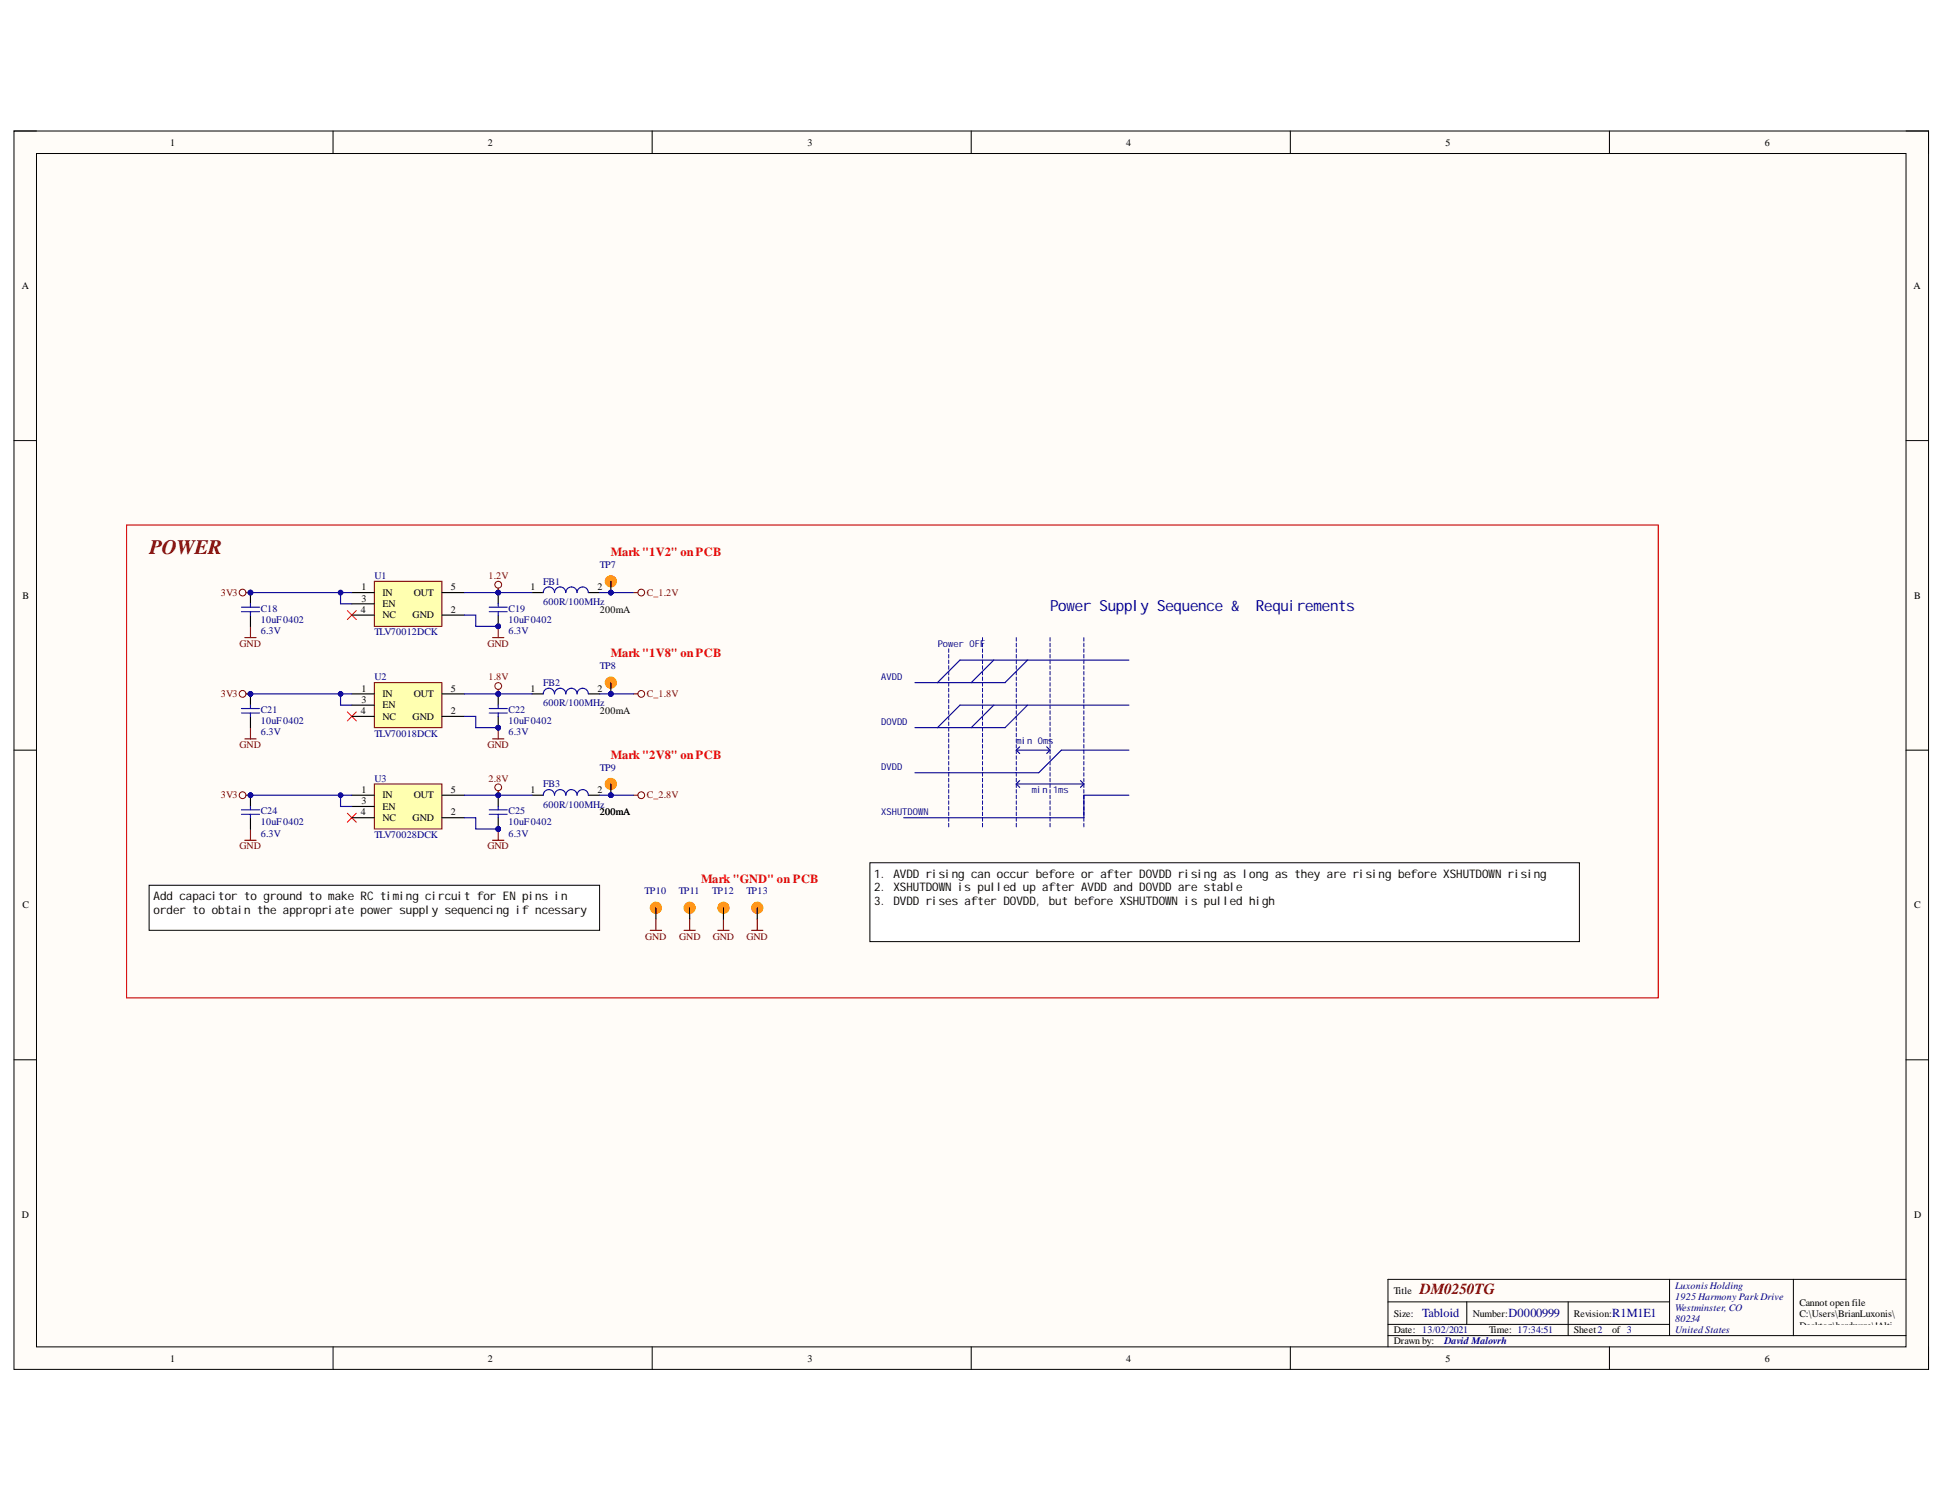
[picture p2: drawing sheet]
<svg xmlns="http://www.w3.org/2000/svg" width="279mm" height="216mm" viewBox="0 0 279 216" stroke-linecap="round" stroke-linejoin="round" font-family="sans-serif">
<path d="M2 18.8h275.2v178h-275.2z" fill-rule="evenodd" fill="#fffcf8"/>
<path d="M2 18.8h275.2v178h-275.2z" fill="none" stroke="#000" stroke-width=".14"/>
<path d="M5.2 22.1h268.7v171.5h-268.7z" fill-rule="evenodd" fill="#fffcf8"/>
<g fill="none" stroke="#000" stroke-width=".14">
<path d="M2 18.8h3.2M47.9 18.8v3.3M93.7 18.8v3.3M139.6 18.8v3.3M185.5 18.8v3.3M231.3 18.8v3.3M273.9 18.8h3.3v3.3M5.2 22.1h268.7v171.5h-268.7zM2 63.3h3.2M273.9 63.3h3.3M2 107.8h3.2M273.9 107.8h3.3"/>
<path d="M2 152.3h3.2M273.9 152.3h3.3M47.9 193.6v3.2M93.7 193.6v3.2M139.6 193.6v3.2M185.5 193.6v3.2M199.5 187.1h40.5M199.5 192h74.4M199.5 190.4h40.5M210.8 187.1v3.3M225.4 187.1v4.9M231.3 193.6v3.2"/>
<path d="M240 183.9v8.1M257.8 183.9v8.1M273.9 183.9h-74.4v9.7M277.2 193.6v3.2"/>
</g>
<path d="M35.2 106.2h1.6M36 104.6v1.6M70.8 106.2h1.6M71.6 104.6v1.6" fill="none" stroke="#800000" stroke-width=".16"/>
<circle cx="71.6" cy="104.6" r=".32" fill="#000080"/>
<circle cx="71.6" cy="104.6" r=".32" fill="none" stroke="#000080" stroke-width=".14"/>
<path d="M49.9 102.3l1.3 1.3M51.2 102.3l-1.3 1.3" fill="none" stroke="#f00" stroke-width=".14"/>
<g fill="none" stroke="#800000" stroke-width=".14">
<circle cx="34.9" cy="99.7" r=".49"/>
<circle cx="92.2" cy="99.7" r=".49"/>
</g>
<path d="M35.3 99.7h.7M91 99.7h.7" fill="none" stroke="#800000" stroke-width=".16"/>
<circle cx="36" cy="99.7" r=".32" fill="#000080"/>
<circle cx="36" cy="99.7" r=".32" fill="none" stroke="#000080" stroke-width=".14"/>
<path d="M35.2 91.6h1.6M36 90v1.6M70.8 91.6h1.6M71.6 90v1.6" fill="none" stroke="#800000" stroke-width=".16"/>
<circle cx="71.6" cy="90" r=".32" fill="#000080"/>
<circle cx="71.6" cy="90" r=".32" fill="none" stroke="#000080" stroke-width=".14"/>
<path d="M49.9 87.8l1.3 1.3M51.2 87.8l-1.3 1.3" fill="none" stroke="#f00" stroke-width=".14"/>
<circle cx="34.9" cy="85.2" r=".48" fill="none" stroke="#800000" stroke-width=".14"/>
<path d="M35.3 85.2h.7" fill="none" stroke="#800000" stroke-width=".16"/>
<circle cx="36" cy="85.2" r=".32" fill="#000080"/>
<circle cx="36" cy="85.2" r=".32" fill="none" stroke="#000080" stroke-width=".14"/>
<path d="M36 119.2v1.6M71.6 119.2v1.6M35.2 120.8h1.6M70.8 120.8h1.6" fill="none" stroke="#800000" stroke-width=".16"/>
<circle cx="71.6" cy="119.2" r=".32" fill="#000080"/>
<circle cx="71.6" cy="119.2" r=".32" fill="none" stroke="#000080" stroke-width=".14"/>
<path d="M49.9 116.9l1.3 1.3M51.2 116.9l-1.3 1.3" fill="none" stroke="#f00" stroke-width=".14"/>
<circle cx="34.9" cy="114.3" r=".49" fill="none" stroke="#800000" stroke-width=".14"/>
<path d="M35.3 114.3h.7" fill="none" stroke="#800000" stroke-width=".16"/>
<circle cx="36" cy="114.3" r=".32" fill="#000080"/>
<circle cx="36" cy="114.3" r=".32" fill="none" stroke="#000080" stroke-width=".14"/>
<g fill="none" stroke="#800000" stroke-width=".14">
<circle cx="92.2" cy="85.2" r=".48"/>
<circle cx="92.2" cy="114.3" r=".49"/>
</g>
<path d="M91 85.2h.7M91 114.3h.7" fill="none" stroke="#800000" stroke-width=".16"/>
<path d="M18.2 75.5h220.1v67.9h-220.1z" fill="none" stroke="#bf0000" stroke-width=".16"/>
<path d="M142.8 94.9l-3.2 3.2M147.7 94.9l-3.3 3.2h-12.9M162.3 94.9h-24.3l-3.3 3.2M142.8 101.4l-3.2 3.2M147.7 101.4l-3.3 3.2h-12.9M152.5 107.8l-3.2 3.3h-8.1M162.3 101.4h-24.3l-3.3 3.2" fill="none" stroke="#11037f" stroke-width=".16"/>
<g fill="none" stroke="#11037f" stroke-width=".14">
<path d="M136.4 93.3v.5M136.4 94.1v.5M136.4 94.9v.5M136.4 95.7v.5M136.4 96.5v.5M136.4 97.3v.5M136.4 98.1v.5M136.4 98.9v.5M136.4 99.7v.5M141.2 91.6v.6M141.2 92.5v.5M141.2 93.3v.5"/>
<path d="M141.2 94.1v.5M141.2 94.9v.5M141.2 95.7v.5M141.2 96.5v.5M141.2 97.3v.5M141.2 98.1v.5M141.2 98.9v.5M141.2 99.7v.5M146.1 91.6v.6M146.1 92.5v.5M146.1 93.3v.5M146.1 94.1v.5"/>
<path d="M146.1 94.9v.5M146.1 95.7v.5M146.1 96.5v.5M146.1 97.3v.5M146.1 98.1v.5M146.1 98.9v.5M146.1 99.7v.5M136.4 100.6v.5M136.4 101.4v.5M136.4 102.2v.5M136.4 103v.5M136.4 103.8v.5"/>
<path d="M136.4 104.6v.5M136.4 105.4v.5M136.4 106.2v.5M136.4 107v.5M136.4 107.8v.5M136.4 108.6v.5M136.4 109.5v.5M136.4 110.3v.5M136.4 111.1v.5M136.4 111.9v.5M136.4 112.7v.5M136.4 113.5v.5"/>
<path d="M136.4 114.3v.5M136.4 115.1v.5M136.4 115.9v.5M136.4 116.7v.5M136.4 117.5v.5M136.4 118.3v.6M141.2 100.6v.5M141.2 101.4v.5M141.2 102.2v.5M141.2 103v.5M141.2 103.8v.5M141.2 104.6v.5"/>
<path d="M141.2 105.4v.5M141.2 106.2v.5M141.2 107v.5M141.2 107.8v.5M141.2 108.6v.5M141.2 109.5v.5M141.2 110.3v.5M141.2 111.1v.5M141.2 111.9v.5M141.2 112.7v.5M141.2 113.5v.5M141.2 114.3v.5"/>
<path d="M141.2 115.1v.5M141.2 115.9v.5M141.2 116.7v.5M141.2 117.5v.5M141.2 118.3v.6M146.1 100.6v.5M146.1 101.4v.5M146.1 102.2v.5M146.1 103v.5M146.1 103.8v.5M146.1 104.6v.5M146.1 105.4v.5"/>
<path d="M146.1 106.2v.5M146.1 107v.5M146.1 107.8v.5M146.1 108.6v.5M146.1 109.5v.5M146.1 110.3v.5M146.1 111.1v.5M146.1 111.9v.5M146.1 112.7v.5M146.1 113.5v.5M146.1 114.3v.5M146.1 115.1v.5"/>
<path d="M146.1 115.9v.5M146.1 116.7v.5M146.1 117.5v.5M146.1 118.3v.6"/>
</g>
<path d="M125 124h102v11.3h-102z" fill-rule="evenodd" fill="#fff"/>
<path d="M125 124h102v11.3h-102z" fill="none" stroke="#000" stroke-width=".14"/>
<g fill="none" stroke="#11037f" stroke-width=".16">
<path d="M131.5 111.1h9.7M146.1 107.8h4.8M146.1 107.8l.5 .5M146.1 112.7l.5 .5M146.1 112.7h9.7M146.6 107.3l-.5 .5M146.6 112.2l-.5 .5M150.4 107.3l.5 .5M150.9 107.8l-.5 .5M152.5 107.8h9.8M155.3 112.2l.5 .5M155.8 112.7l-.5 .5"/>
<path d="M162.3 114.3h-6.5v3.2h-25.9"/>
</g>
<g fill="none" stroke="#11037f" stroke-width=".14">
<path d="M150.9 91.6v.6M150.9 92.5v.5M150.9 93.3v.5M150.9 94.1v.5M150.9 94.9v.5M150.9 95.7v.5M150.9 96.5v.5M150.9 97.3v.5M150.9 98.1v.5M150.9 98.9v.5M150.9 99.7v.5M155.8 91.6v.6"/>
<path d="M155.8 92.5v.5M155.8 93.3v.5M155.8 94.1v.5M155.8 94.9v.5M155.8 95.7v.5M155.8 96.5v.5M155.8 97.3v.5M155.8 98.1v.5M155.8 98.9v.5M155.8 99.7v.5M150.9 100.6v.5M150.9 101.4v.5"/>
<path d="M150.9 102.2v.5M150.9 103v.5M150.9 103.8v.5M150.9 104.6v.5M150.9 105.4v.5M150.9 106.2v.5M150.9 107v.5M150.9 107.8v.5M150.9 108.6v.5M150.9 109.5v.5M150.9 110.3v.5M150.9 111.1v.5"/>
<path d="M150.9 111.9v.5M150.9 112.7v.5M150.9 113.5v.5M150.9 114.3v.5M150.9 115.1v.5M150.9 115.9v.5M150.9 116.7v.5M150.9 117.5v.5M150.9 118.3v.6M155.8 100.6v.5M155.8 101.4v.5M155.8 102.2v.5"/>
<path d="M155.8 103v.5M155.8 103.8v.5M155.8 104.6v.5M155.8 105.4v.5M155.8 106.2v.5M155.8 107v.5M155.8 107.8v.5M155.8 108.6v.5M155.8 109.5v.5M155.8 110.3v.5M155.8 111.1v.5M155.8 111.9v.5"/>
<path d="M155.8 112.7v.5M155.8 113.5v.5M155.8 114.3v.5M155.8 115.1v.5M155.8 115.9v.5M155.8 116.7v.5M155.8 117.5v.5M155.8 118.3v.6"/>
</g>
<path d="M21.4 127.3h64.8v6.4h-64.8z" fill-rule="evenodd" fill="#fff"/>
<path d="M21.4 127.3h64.8v6.4h-64.8z" fill="none" stroke="#000" stroke-width=".14"/>
<path d="M93.5 133.7h1.6M94.3 132.1v1.6M98.3 133.7h1.6M99.1 132.1v1.6M103.2 133.7h1.6M104 132.1v1.6M108 133.7h1.6M108.8 132.1v1.6" fill="none" stroke="#800000" stroke-width=".16"/>
<circle cx="36" cy="85.2" r=".32" fill="#000080"/>
<circle cx="36" cy="85.2" r=".32" fill="none" stroke="#000080" stroke-width=".14"/>
<path d="M36 85.2v1.6M36 88.4v1.6" fill="none" stroke="#000" stroke-width=".16"/>
<circle cx="36" cy="85.2" r=".32" fill="#000080"/>
<circle cx="36" cy="85.2" r=".32" fill="none" stroke="#000080" stroke-width=".14"/>
<path d="M34.7 87.3h2.6M34.7 87.9h2.6M36 86.8v.5M36 87.9v.5" fill="none" stroke="#00f" stroke-width=".16"/>
<circle cx="71.6" cy="90" r=".32" fill="#000080"/>
<circle cx="71.6" cy="90" r=".32" fill="none" stroke="#000080" stroke-width=".14"/>
<circle cx="71.6" cy="85.2" r=".32" fill="#000080"/>
<circle cx="71.6" cy="85.2" r=".32" fill="none" stroke="#000080" stroke-width=".14"/>
<path d="M71.6 88.4v1.6" fill="none" stroke="#000" stroke-width=".16"/>
<circle cx="71.6" cy="90" r=".32" fill="#000080"/>
<circle cx="71.6" cy="90" r=".32" fill="none" stroke="#000080" stroke-width=".14"/>
<path d="M71.6 85.2v1.6" fill="none" stroke="#000" stroke-width=".16"/>
<circle cx="71.6" cy="85.2" r=".32" fill="#000080"/>
<circle cx="71.6" cy="85.2" r=".32" fill="none" stroke="#000080" stroke-width=".14"/>
<path d="M70.3 87.3h2.6M70.3 87.9h2.6M71.6 86.8v.5M71.6 87.9v.5" fill="none" stroke="#00f" stroke-width=".16"/>
<circle cx="36" cy="99.7" r=".32" fill="#000080"/>
<circle cx="36" cy="99.7" r=".32" fill="none" stroke="#000080" stroke-width=".14"/>
<path d="M36 99.7v1.7M36 103v1.6" fill="none" stroke="#000" stroke-width=".16"/>
<circle cx="36" cy="99.7" r=".32" fill="#000080"/>
<circle cx="36" cy="99.7" r=".32" fill="none" stroke="#000080" stroke-width=".14"/>
<path d="M34.7 101.8h2.6M34.7 102.5h2.6M36 101.4v.4M36 102.5v.5" fill="none" stroke="#00f" stroke-width=".16"/>
<circle cx="36" cy="114.3" r=".32" fill="#000080"/>
<circle cx="36" cy="114.3" r=".32" fill="none" stroke="#000080" stroke-width=".14"/>
<path d="M36 114.3v1.6M36 117.5v1.7" fill="none" stroke="#000" stroke-width=".16"/>
<circle cx="36" cy="114.3" r=".32" fill="#000080"/>
<circle cx="36" cy="114.3" r=".32" fill="none" stroke="#000080" stroke-width=".14"/>
<path d="M34.7 116.4h2.6M34.7 117.1h2.6M36 115.9v.5M36 117.1v.4" fill="none" stroke="#00f" stroke-width=".16"/>
<circle cx="71.6" cy="104.6" r=".32" fill="#000080"/>
<circle cx="71.6" cy="104.6" r=".32" fill="none" stroke="#000080" stroke-width=".14"/>
<circle cx="71.6" cy="99.7" r=".32" fill="#000080"/>
<circle cx="71.6" cy="99.7" r=".32" fill="none" stroke="#000080" stroke-width=".14"/>
<path d="M71.6 103v1.6" fill="none" stroke="#000" stroke-width=".16"/>
<circle cx="71.6" cy="104.6" r=".32" fill="#000080"/>
<circle cx="71.6" cy="104.6" r=".32" fill="none" stroke="#000080" stroke-width=".14"/>
<path d="M71.6 99.7v1.7" fill="none" stroke="#000" stroke-width=".16"/>
<circle cx="71.6" cy="99.7" r=".32" fill="#000080"/>
<circle cx="71.6" cy="99.7" r=".32" fill="none" stroke="#000080" stroke-width=".14"/>
<path d="M70.3 101.8h2.6M70.3 102.5h2.6M71.6 101.4v.4M71.6 102.5v.5" fill="none" stroke="#00f" stroke-width=".16"/>
<circle cx="71.6" cy="119.2" r=".32" fill="#000080"/>
<circle cx="71.6" cy="119.2" r=".32" fill="none" stroke="#000080" stroke-width=".14"/>
<circle cx="71.6" cy="114.3" r=".32" fill="#000080"/>
<circle cx="71.6" cy="114.3" r=".32" fill="none" stroke="#000080" stroke-width=".14"/>
<path d="M71.6 117.5v1.7" fill="none" stroke="#000" stroke-width=".16"/>
<circle cx="71.6" cy="119.2" r=".32" fill="#000080"/>
<circle cx="71.6" cy="119.2" r=".32" fill="none" stroke="#000080" stroke-width=".14"/>
<path d="M71.6 114.3v1.6" fill="none" stroke="#000" stroke-width=".16"/>
<circle cx="71.6" cy="114.3" r=".32" fill="#000080"/>
<circle cx="71.6" cy="114.3" r=".32" fill="none" stroke="#000080" stroke-width=".14"/>
<path d="M70.3 116.4h2.6M70.3 117.1h2.6M71.6 115.9v.5M71.6 117.1v.4" fill="none" stroke="#00f" stroke-width=".16"/>
<path d="M53.8 83.6h9.7v6.4h-9.7z" fill-rule="evenodd" fill="#ffffb0"/>
<path d="M53.8 83.6h9.7v6.4h-9.7z" fill="none" stroke="#800000" stroke-width=".14"/>
<path d="M50.6 85.2h3.2M50.6 88.4h3.2M50.6 86.8h3.2M63.5 85.2h3.2M63.5 88.4h3.2" fill="none" stroke="#000" stroke-width=".16"/>
<path d="M53.8 98.1h9.7v6.5h-9.7z" fill-rule="evenodd" fill="#ffffb0"/>
<path d="M53.8 98.1h9.7v6.5h-9.7z" fill="none" stroke="#800000" stroke-width=".14"/>
<path d="M50.6 99.7h3.2M63.5 99.7h3.2M50.6 103h3.2M50.6 101.4h3.2M63.5 103h3.2" fill="none" stroke="#000" stroke-width=".16"/>
<path d="M53.8 112.7h9.7v6.5h-9.7z" fill-rule="evenodd" fill="#ffffb0"/>
<path d="M53.8 112.7h9.7v6.5h-9.7z" fill="none" stroke="#800000" stroke-width=".14"/>
<path d="M50.6 114.3h3.2M50.6 117.5h3.2M50.6 115.9h3.2M63.5 114.3h3.2M63.5 117.5h3.2" fill="none" stroke="#000" stroke-width=".16"/>
<circle cx="94.3" cy="130.5" r=".81" fill="#f90"/>
<circle cx="94.3" cy="130.5" r=".81" fill="none" stroke="#f90" stroke-width=".14"/>
<path d="M94.3 130.5v1.6" fill="none" stroke="#000" stroke-width=".16"/>
<circle cx="99.1" cy="130.5" r=".81" fill="#f90"/>
<circle cx="99.1" cy="130.5" r=".81" fill="none" stroke="#f90" stroke-width=".14"/>
<path d="M99.1 130.5v1.6" fill="none" stroke="#000" stroke-width=".16"/>
<circle cx="104" cy="130.5" r=".81" fill="#f90"/>
<circle cx="104" cy="130.5" r=".81" fill="none" stroke="#f90" stroke-width=".14"/>
<path d="M104 130.5v1.6" fill="none" stroke="#000" stroke-width=".16"/>
<circle cx="108.8" cy="130.5" r=".81" fill="#f90"/>
<circle cx="108.8" cy="130.5" r=".81" fill="none" stroke="#f90" stroke-width=".14"/>
<path d="M108.8 130.5v1.6" fill="none" stroke="#000" stroke-width=".16"/>
<circle cx="87.8" cy="85.2" r=".32" fill="#000080"/>
<circle cx="87.8" cy="85.2" r=".32" fill="none" stroke="#000080" stroke-width=".14"/>
<circle cx="87.8" cy="83.6" r=".81" fill="#f90"/>
<circle cx="87.8" cy="83.6" r=".81" fill="none" stroke="#f90" stroke-width=".14"/>
<path d="M87.8 83.6v1.6" fill="none" stroke="#000" stroke-width=".16"/>
<circle cx="87.8" cy="85.2" r=".32" fill="#000080"/>
<circle cx="87.8" cy="85.2" r=".32" fill="none" stroke="#000080" stroke-width=".14"/>
<circle cx="87.8" cy="99.7" r=".32" fill="#000080"/>
<circle cx="87.8" cy="99.7" r=".32" fill="none" stroke="#000080" stroke-width=".14"/>
<circle cx="87.8" cy="98.1" r=".81" fill="#f90"/>
<circle cx="87.8" cy="98.1" r=".81" fill="none" stroke="#f90" stroke-width=".14"/>
<path d="M87.8 98.1v1.6" fill="none" stroke="#000" stroke-width=".16"/>
<circle cx="87.8" cy="99.7" r=".32" fill="#000080"/>
<circle cx="87.8" cy="99.7" r=".32" fill="none" stroke="#000080" stroke-width=".14"/>
<circle cx="87.8" cy="114.3" r=".32" fill="#000080"/>
<circle cx="87.8" cy="114.3" r=".32" fill="none" stroke="#000080" stroke-width=".14"/>
<circle cx="87.8" cy="112.7" r=".81" fill="#f90"/>
<circle cx="87.8" cy="112.7" r=".81" fill="none" stroke="#f90" stroke-width=".14"/>
<path d="M87.8 112.7v1.6" fill="none" stroke="#000" stroke-width=".16"/>
<circle cx="87.8" cy="114.3" r=".32" fill="#000080"/>
<circle cx="87.8" cy="114.3" r=".32" fill="none" stroke="#000080" stroke-width=".14"/>
<path d="M76.5 85.2h1.6M76.5 99.7h1.6M84.6 85.2h1.6M84.6 99.7h1.6M76.5 114.3h1.6M84.6 114.3h1.6" fill="none" stroke="#000" stroke-width=".16"/>
<path d="M78.1 85.2a.81 .81 0 0 1 .8-.8 .81 .81 0 0 1 .8 .8 .81 .81 0 0 1 .8-.8 .81 .81 0 0 1 .8 .8 .81 .81 0 0 1 .8-.8 .81 .81 0 0 1 .8 .8 .81 .81 0 0 1 .8-.8 .81 .81 0 0 1 .9 .8M78.1 99.7a.81 .81 0 0 1 .8-.8 .81 .81 0 0 1 .8 .8 .81 .81 0 0 1 .8-.8 .81 .81 0 0 1 .8 .8 .81 .81 0 0 1 .8-.8 .81 .81 0 0 1 .8 .8 .81 .81 0 0 1 .8-.8 .81 .81 0 0 1 .9 .8M78.1 114.3a.81 .81 0 0 1 .8-.8 .81 .81 0 0 1 .8 .8 .81 .81 0 0 1 .8-.8 .81 .81 0 0 1 .8 .8 .81 .81 0 0 1 .8-.8 .81 .81 0 0 1 .8 .8 .81 .81 0 0 1 .8-.8 .81 .81 0 0 1 .9 .8" fill="none" stroke="#00f" stroke-width=".16"/>
<path d="M86.2 114.3h1.6" fill="none" stroke="#000080" stroke-width=".16"/>
<circle cx="87.8" cy="114.3" r=".32" fill="#000080"/>
<circle cx="87.8" cy="114.3" r=".32" fill="none" stroke="#000080" stroke-width=".14"/>
<path d="M36 114.3h14.6" fill="none" stroke="#0000bf" stroke-width=".16"/>
<circle cx="48.9" cy="114.3" r=".32" fill="#000080"/>
<circle cx="48.9" cy="114.3" r=".32" fill="none" stroke="#000080" stroke-width=".14"/>
<circle cx="36" cy="114.3" r=".32" fill="#000080"/>
<circle cx="36" cy="114.3" r=".32" fill="none" stroke="#000080" stroke-width=".14"/>
<path d="M36 99.7h14.6" fill="none" stroke="#0000bf" stroke-width=".16"/>
<circle cx="48.9" cy="99.7" r=".32" fill="#000080"/>
<circle cx="48.9" cy="99.7" r=".32" fill="none" stroke="#000080" stroke-width=".14"/>
<circle cx="36" cy="99.7" r=".32" fill="#000080"/>
<circle cx="36" cy="99.7" r=".32" fill="none" stroke="#000080" stroke-width=".14"/>
<path d="M36 85.2h14.6" fill="none" stroke="#0000bf" stroke-width=".16"/>
<circle cx="48.9" cy="85.2" r=".32" fill="#000080"/>
<circle cx="48.9" cy="85.2" r=".32" fill="none" stroke="#000080" stroke-width=".14"/>
<circle cx="36" cy="85.2" r=".32" fill="#000080"/>
<circle cx="36" cy="85.2" r=".32" fill="none" stroke="#000080" stroke-width=".14"/>
<path d="M48.9 114.3v1.6h1.7" fill="none" stroke="#000080" stroke-width=".16"/>
<circle cx="48.9" cy="114.3" r=".32" fill="#000080"/>
<circle cx="48.9" cy="114.3" r=".32" fill="none" stroke="#000080" stroke-width=".14"/>
<path d="M48.9 99.7v1.7h1.7" fill="none" stroke="#000080" stroke-width=".16"/>
<circle cx="48.9" cy="99.7" r=".32" fill="#000080"/>
<circle cx="48.9" cy="99.7" r=".32" fill="none" stroke="#000080" stroke-width=".14"/>
<path d="M48.9 85.2v1.6h1.7" fill="none" stroke="#000080" stroke-width=".16"/>
<circle cx="48.9" cy="85.2" r=".32" fill="#000080"/>
<circle cx="48.9" cy="85.2" r=".32" fill="none" stroke="#000080" stroke-width=".14"/>
<path d="M66.7 117.5h1.7v1.7h3.2" fill="none" stroke="#0000bf" stroke-width=".16"/>
<circle cx="71.6" cy="119.2" r=".32" fill="#000080"/>
<circle cx="71.6" cy="119.2" r=".32" fill="none" stroke="#000080" stroke-width=".14"/>
<path d="M66.7 114.3h9.8" fill="none" stroke="#0000bf" stroke-width=".16"/>
<circle cx="71.6" cy="114.3" r=".32" fill="#000080"/>
<circle cx="71.6" cy="114.3" r=".32" fill="none" stroke="#000080" stroke-width=".14"/>
<path d="M66.7 103h1.7v1.6h3.2" fill="none" stroke="#0000bf" stroke-width=".16"/>
<circle cx="71.6" cy="104.6" r=".32" fill="#000080"/>
<circle cx="71.6" cy="104.6" r=".32" fill="none" stroke="#000080" stroke-width=".14"/>
<path d="M66.7 99.7h9.8" fill="none" stroke="#0000bf" stroke-width=".16"/>
<circle cx="71.6" cy="99.7" r=".32" fill="#000080"/>
<circle cx="71.6" cy="99.7" r=".32" fill="none" stroke="#000080" stroke-width=".14"/>
<path d="M66.7 88.4h1.7v1.6h3.2" fill="none" stroke="#0000bf" stroke-width=".16"/>
<circle cx="71.6" cy="90" r=".32" fill="#000080"/>
<circle cx="71.6" cy="90" r=".32" fill="none" stroke="#000080" stroke-width=".14"/>
<path d="M66.7 85.2h9.8" fill="none" stroke="#0000bf" stroke-width=".16"/>
<circle cx="71.6" cy="85.2" r=".32" fill="#000080"/>
<circle cx="71.6" cy="85.2" r=".32" fill="none" stroke="#000080" stroke-width=".14"/>
<path d="M86.2 99.7h1.6" fill="none" stroke="#000080" stroke-width=".16"/>
<circle cx="87.8" cy="99.7" r=".32" fill="#000080"/>
<circle cx="87.8" cy="99.7" r=".32" fill="none" stroke="#000080" stroke-width=".14"/>
<path d="M86.2 85.2h1.6" fill="none" stroke="#000080" stroke-width=".16"/>
<circle cx="87.8" cy="85.2" r=".32" fill="#000080"/>
<circle cx="87.8" cy="85.2" r=".32" fill="none" stroke="#000080" stroke-width=".14"/>
<path d="M87.8 114.3h3.2" fill="none" stroke="#0000bf" stroke-width=".16"/>
<circle cx="87.8" cy="114.3" r=".32" fill="#000080"/>
<circle cx="87.8" cy="114.3" r=".32" fill="none" stroke="#000080" stroke-width=".14"/>
<path d="M87.8 99.7h3.2" fill="none" stroke="#0000bf" stroke-width=".16"/>
<circle cx="87.8" cy="99.7" r=".32" fill="#000080"/>
<circle cx="87.8" cy="99.7" r=".32" fill="none" stroke="#000080" stroke-width=".14"/>
<path d="M87.8 85.2h3.2" fill="none" stroke="#000080" stroke-width=".16"/>
<circle cx="87.8" cy="85.2" r=".32" fill="#000080"/>
<circle cx="87.8" cy="85.2" r=".32" fill="none" stroke="#000080" stroke-width=".14"/>
<circle cx="71.6" cy="84" r=".49" fill="none" stroke="#800000" stroke-width=".14"/>
<path d="M71.6 84.5v.7" fill="none" stroke="#800000" stroke-width=".16"/>
<circle cx="71.6" cy="85.2" r=".32" fill="#000080"/>
<circle cx="71.6" cy="85.2" r=".32" fill="none" stroke="#000080" stroke-width=".14"/>
<circle cx="71.6" cy="98.6" r=".49" fill="none" stroke="#800000" stroke-width=".14"/>
<path d="M71.6 99.1v.6" fill="none" stroke="#800000" stroke-width=".16"/>
<circle cx="71.6" cy="99.7" r=".32" fill="#000080"/>
<circle cx="71.6" cy="99.7" r=".32" fill="none" stroke="#000080" stroke-width=".14"/>
<circle cx="71.6" cy="113.2" r=".49" fill="none" stroke="#800000" stroke-width=".14"/>
<path d="M71.6 113.7v.6" fill="none" stroke="#800000" stroke-width=".16"/>
<circle cx="71.6" cy="114.3" r=".32" fill="#000080"/>
<circle cx="71.6" cy="114.3" r=".32" fill="none" stroke="#000080" stroke-width=".14"/>
<text font-size="3" fill="#800000" x="21.5" y="79.7">POWER</text>
<g font-size="2.2" fill="#000080">
<text x="150.9" y="87.9">Power Supply Sequence &amp;</text>
<text x="180.5" y="87.9">Requirements</text>
</g>
<text font-size="2.2" fill="#800000" x="204.1" y="186">DM0250TG</text>
<g font-size="1.8" fill="#f00">
<text x="87.8" y="79.9">Mark&quot;1V2&quot; onPCB</text>
<text x="87.8" y="94.5">Mark&quot;1V8&quot; onPCB</text>
<text x="87.8" y="109.1">Mark&quot;2V8&quot; onPCB</text>
<text x="100.8" y="126.9">Mark &quot;GND&quot; on PCB</text>
</g>
<g font-size="1.8" fill="#000080">
<text x="204.4" y="189.4">Tabloid</text>
<text x="216.8" y="189.4">D0000999</text>
<text x="231.7" y="189.4">R1M1E1</text>
</g>
<g font-size="1.7">
<text x="22.1" y="129.4">Add capacitor to ground to make RC timing circuit for EN pins in</text>
<text x="22.1" y="131.3">order to obtain the appropriate power supply sequencing if ncessary</text>
<text x="125.6" y="126.2">1. AVDD rising can occur before or after DOVDD rising as long as they are rising before XSHUTDOWN rising</text>
<text x="125.6" y="128.1">2. XSHUTDOWN is pulled up after AVDD and DOVDD are stable</text>
<text x="125.6" y="130.1">3. DVDD rises after DOVDD, but before XSHUTDOWN is pulled high</text>
</g>
<g font-size="1.4">
<text x="24.4" y="21">1</text>
<text x="70.1" y="21">2</text>
<text x="116.1" y="21">3</text>
<text x="161.8" y="21">4</text>
<text x="207.8" y="21">5</text>
<text x="253.6" y="21">6</text>
<text x="3.1" y="41.6">A</text>
<text x="275" y="41.6">A</text>
<text x="3.2" y="86.1">B</text>
<text x="51.9" y="88.1">4</text>
<text x="51.9" y="84.8">1</text>
<text x="51.9" y="86.5">3</text>
<text x="55" y="85.7">IN</text>
<text x="55" y="87.3">EN</text>
<text x="55" y="88.9">NC</text>
<text x="59.3" y="88.9">GND</text>
<text x="59.5" y="85.7">OUT</text>
<text x="64.8" y="88.1">2</text>
<text x="64.8" y="84.8">5</text>
<text x="76.2" y="84.8">1</text>
<text x="85.9" y="84.8">2</text>
<text x="86.2" y="88.1">200mA</text>
<text x="275.1" y="86.1">B</text>
<text x="51.9" y="99.5">1</text>
<text x="51.9" y="101.1">3</text>
<text x="55" y="100.2">IN</text>
<text x="55" y="101.8">EN</text>
<text x="59.5" y="100.2">OUT</text>
<text x="64.8" y="99.5">5</text>
<text x="76.2" y="99.5">1</text>
<text x="85.9" y="99.5">2</text>
<text x="51.9" y="102.7">4</text>
<text x="55" y="103.4">NC</text>
<text x="59.3" y="103.4">GND</text>
<text x="64.8" y="102.7">2</text>
<text x="86.2" y="102.7">200mA</text>
<text x="51.9" y="117.2">4</text>
<text x="51.9" y="114">1</text>
<text x="51.9" y="115.6">3</text>
<text x="55" y="114.8">IN</text>
<text x="55" y="116.5">EN</text>
<text x="55" y="118.1">NC</text>
<text x="59.3" y="118.1">GND</text>
<text x="59.5" y="114.8">OUT</text>
<text x="64.8" y="117.2">2</text>
<text x="64.8" y="114">5</text>
<text x="76.2" y="114">1</text>
<text x="85.9" y="114">2</text>
<text x="86.2" y="117.2">200mA</text>
<text x="3.2" y="130.6">C</text>
<text x="275.1" y="130.6">C</text>
<text x="3.1" y="175.1">D</text>
<text x="275.1" y="175.1">D</text>
<text x="200.3" y="186">Title</text>
<text x="200.3" y="189.3">Size:</text>
<text x="200.3" y="191.6">Date: 13/02/2021</text>
<text x="211.7" y="189.3">Number:</text>
<text x="214" y="191.6">Time: 17:34:51</text>
<text x="226.2" y="189.3">Revision:</text>
<text x="226.2" y="191.6">Sheet2</text>
<text x="231.7" y="191.6">of 3</text>
<text x="258.6" y="187.8">Cannot open file</text>
<text x="258.6" y="189.4">C:\Users\BrianLuxonis\</text>
<text x="258.6" y="191">Desktop\hardware\!Alti</text>
<text x="24.4" y="195.7">1</text>
<text x="70.1" y="195.7">2</text>
<text x="116.1" y="195.7">3</text>
<text x="161.8" y="195.7">4</text>
<text x="200.3" y="193.3">Drawn by:</text>
<text x="207.8" y="195.7">5</text>
<text x="253.6" y="195.7">6</text>
<text x="258.6" y="192.6">um_Shared\Templates\L</text>
<text x="258.6" y="194.2">uxonis_Logo.png</text>
</g>
<g font-size="1.4" fill="#000080">
<text x="53.8" y="83.2">U1</text>
<text x="86.2" y="81.6">TP7</text>
<text x="37.5" y="88">C18</text>
<text x="37.5" y="89.6">10uF0402</text>
<text x="73.1" y="88">C19</text>
<text x="73.1" y="89.6">10uF0402</text>
<text x="78.1" y="84.1">FB1</text>
<text x="78.1" y="86.9">600R/100MHz</text>
<text x="37.5" y="91.2">6.3V</text>
<text x="53.8" y="91.3">TLV70012DCK</text>
<text x="73.1" y="91.2">6.3V</text>
<text x="134.8" y="92.9">Power OFF</text>
<text x="53.8" y="97.8">U2</text>
<text x="78.1" y="98.6">FB2</text>
<text x="78.1" y="101.5">600R/100MHz</text>
<text x="86.2" y="96.2">TP8</text>
<text x="126.6" y="97.8">AVDD</text>
<text x="37.5" y="105.7">6.3V</text>
<text x="37.5" y="102.5">C21</text>
<text x="37.5" y="104.1">10uF0402</text>
<text x="53.8" y="105.9">TLV70018DCK</text>
<text x="73.1" y="105.7">6.3V</text>
<text x="73.1" y="102.5">C22</text>
<text x="73.1" y="104.1">10uF0402</text>
<text x="126.6" y="104.3">DOVDD</text>
<text x="146.1" y="107">min 0ms</text>
<text x="53.8" y="112.4">U3</text>
<text x="78.1" y="113.2">FB3</text>
<text x="86.2" y="110.8">TP9</text>
<text x="126.6" y="110.7">DVDD</text>
<text x="148.3" y="113.9">min 1ms</text>
<text x="37.5" y="117">C24</text>
<text x="37.5" y="118.7">10uF0402</text>
<text x="73.1" y="117">C25</text>
<text x="73.1" y="118.7">10uF0402</text>
<text x="78.1" y="116.1">600R/100MHz</text>
<text x="126.6" y="117.2">XSHUTDOWN</text>
<text x="37.5" y="120.3">6.3V</text>
<text x="53.8" y="120.4">TLV70028DCK</text>
<text x="73.1" y="120.3">6.3V</text>
<text x="92.6" y="128.6">TP10</text>
<text x="97.5" y="128.6">TP11</text>
<text x="102.4" y="128.6">TP12</text>
<text x="107.3" y="128.6">TP13</text>
<text x="240.8" y="185.2">Luxonis Holding</text>
<text x="240.8" y="186.8">1925 Harmony Park Drive</text>
<text x="240.8" y="188.4">Westminster, CO</text>
<text x="240.8" y="190">80234</text>
<text x="240.8" y="191.6">United States</text>
<text x="207.6" y="193.3">David Malovrh</text>
</g>
<g font-size="1.4" fill="#800000">
<text x="70.2" y="83.2">1.2V</text>
<text x="31.7" y="85.7">3V3</text>
<text x="93" y="85.7">C_1.2V</text>
<text x="34.4" y="92.9">GND</text>
<text x="70" y="92.9">GND</text>
<text x="31.7" y="100.2">3V3</text>
<text x="70.2" y="97.8">1.8V</text>
<text x="93" y="100.2">C_1.8V</text>
<text x="34.4" y="107.5">GND</text>
<text x="70" y="107.5">GND</text>
<text x="70.2" y="112.4">2.8V</text>
<text x="31.7" y="114.8">3V3</text>
<text x="93" y="114.8">C_2.8V</text>
<text x="34.4" y="122">GND</text>
<text x="70" y="122">GND</text>
<text x="92.7" y="135.1">GND</text>
<text x="97.6" y="135.1">GND</text>
<text x="102.4" y="135.1">GND</text>
<text x="107.3" y="135.1">GND</text>
</g>
</svg>
